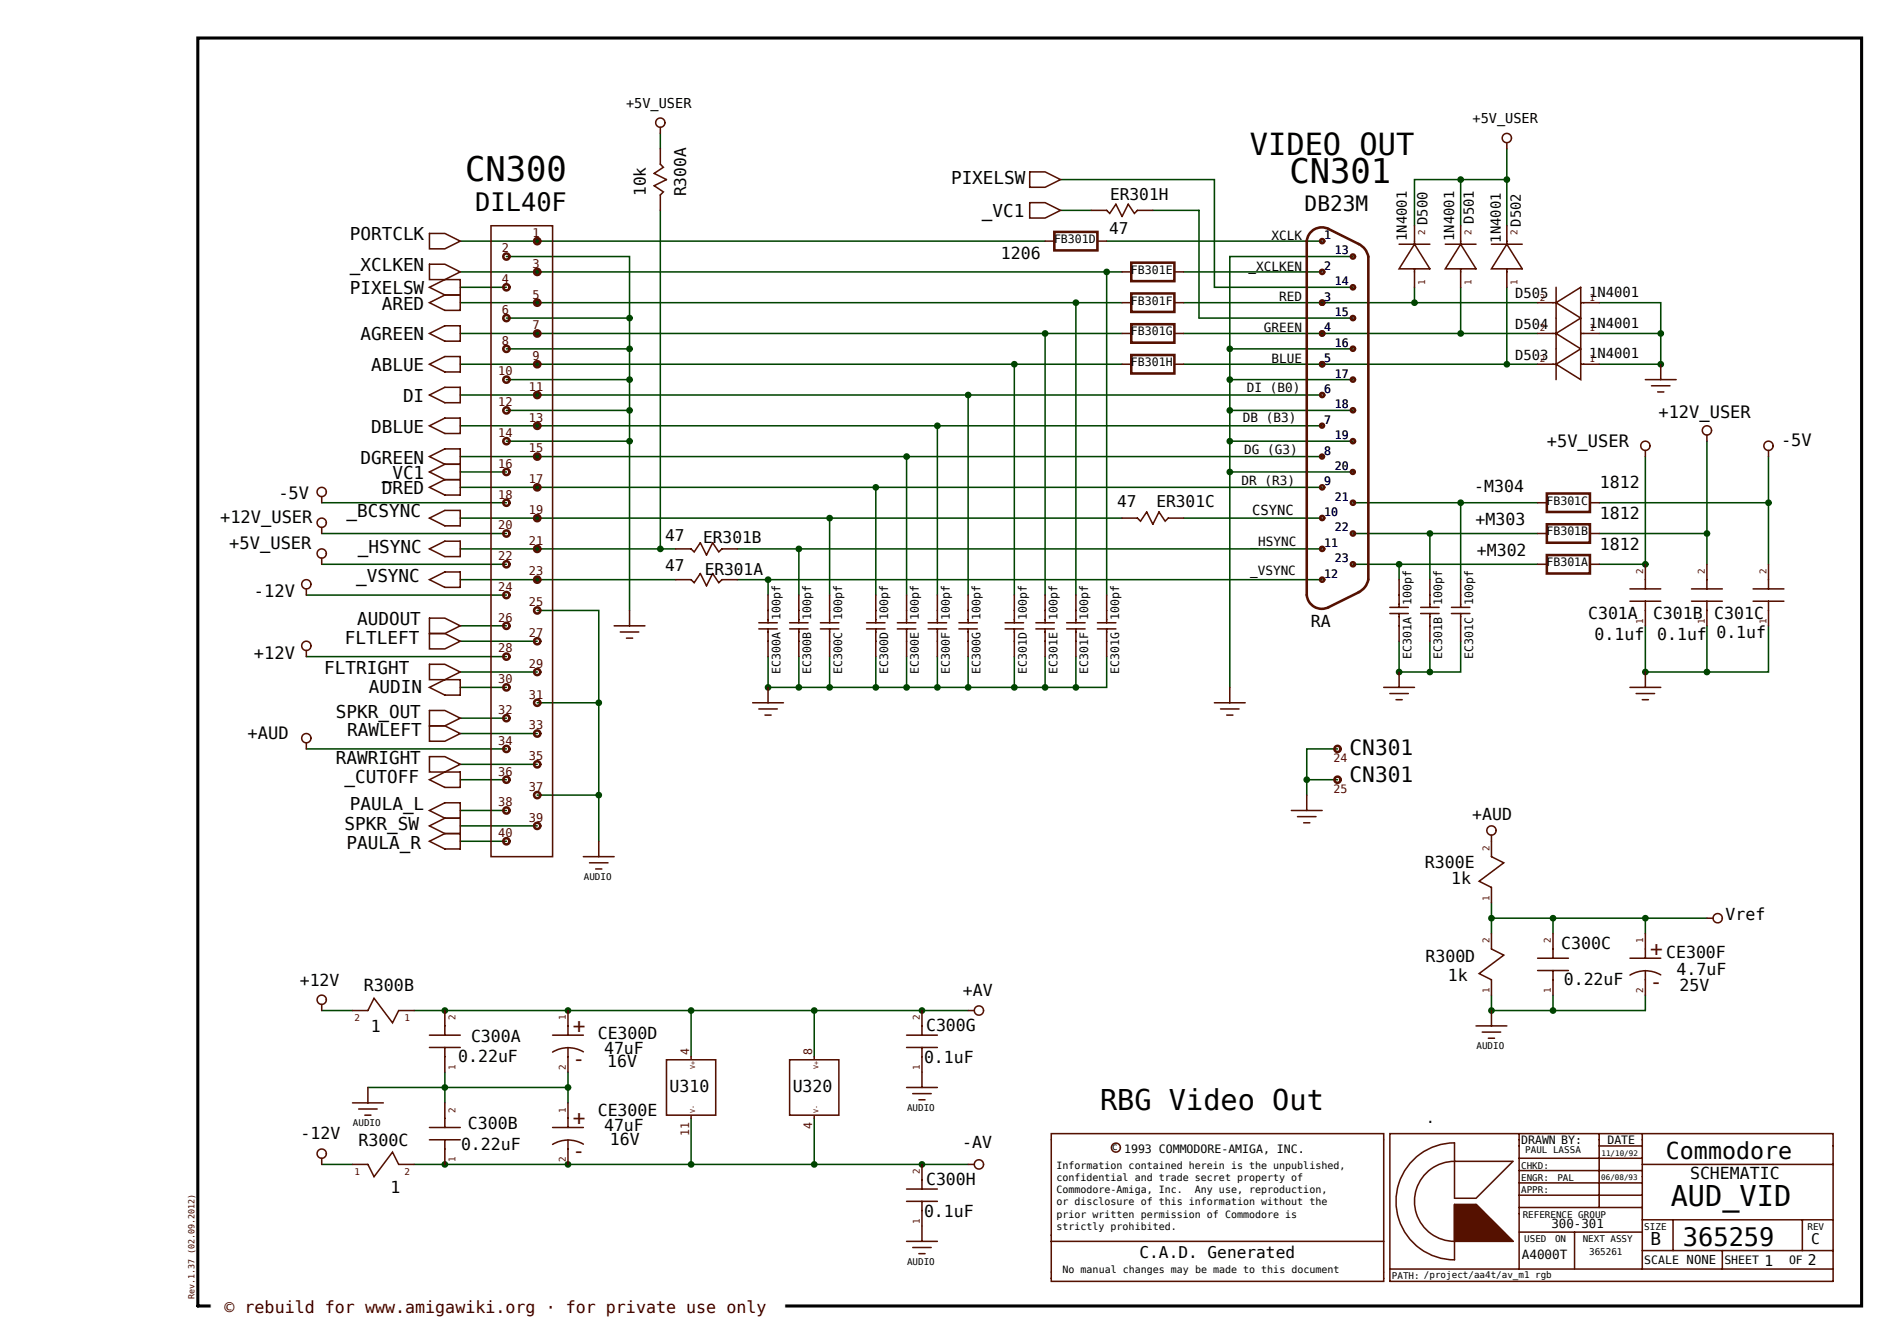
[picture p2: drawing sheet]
<svg xmlns="http://www.w3.org/2000/svg" width="420mm" height="297mm" viewBox="0 0 420 297" stroke-linecap="round" stroke-linejoin="round" font-family="sans-serif">
<path d="M43.7 8.4h367.6v280.2h-367.6z" fill="#fff" stroke="#fff" stroke-width=".23"/>
<path d="M43.7 8.4h367.6v280.2h-367.6z" fill="none" stroke="#000" stroke-width=".68"/>
<g fill="none" stroke="#040" stroke-width=".34">
<path d="M145.9 29.5v3.4M234.3 39.7h34v23.8h30.6M322.7 39.7v10.2M332.9 39.7h-20.4v10.2M332.9 32.9v17M101.7 53.3h129.2M111.9 56.7h27.2v78.2M145.9 46.5v74.8M234.3 46.5h6.8M244.5 53.3h47.6M254.7 46.5h10.2v23.8h34M298.9 56.7h-27.2v95.2"/>
<path d="M101.7 73.7h146.2M101.7 66.9h146.2M101.7 60.1h146.2M101.7 63.5h10.2M111.9 77.1h27.2M111.9 70.3h27.2M230.9 73.7v57.8M237.7 66.9v64.6M244.5 60.1v71.4M261.5 73.7h78.2M261.5 66.9h78.2M261.5 60.1h30.6"/>
<path d="M271.7 77.1h27.2M312.5 63.5v3.4M322.7 63.5v10.2M332.9 63.5v17M353.3 66.9h13.6v6.8h-13.6M366.9 73.7v6.8h-13.6M101.7 80.5h146.2M101.7 87.3h190.4M101.7 94.1h190.4M111.9 83.9h27.2M111.9 90.7h27.2M111.9 97.5h27.2"/>
<path d="M207.1 94.1v37.4M213.9 87.3v44.2M224.1 80.5v51M261.5 80.5h78.2M271.7 83.9h27.2M271.7 90.7h27.2M271.7 97.5h27.2M377.1 97.5v20.4M71.1 111.1h40.8M71.1 117.9h40.8M101.7 114.5h146.2M101.7 100.9h98.6"/>
<path d="M101.7 107.7h91.8M101.7 104.3h10.2M183.3 114.5v17M261.5 114.5h30.6M271.7 104.3h27.2M292.1 100.9h-91.8v30.6M292.1 107.7h-98.6v23.8M298.9 111.1h40.8M298.9 117.9h40.8M315.9 117.9v10.2M322.7 111.1v17M353.3 111.1h37.4v13.6"/>
<path d="M353.3 117.9h23.8v6.8M363.5 100.9v23.8h-10.2M390.7 100.9v10.2M67.7 131.5h44.2M71.1 124.7h40.8M101.7 121.3h47.6M101.7 128.1h47.6M101.7 138.3h10.2M118.7 134.9h13.6v20.4M162.9 121.3h129.2M162.9 128.1h129.2M169.7 128.1v3.4"/>
<path d="M176.5 121.3v10.2M298.9 124.7h40.8M309.1 124.7v3.4M363.5 138.3v10.2h13.6M377.1 138.3v10.2h13.6v-10.2M67.7 145.1h44.2M101.7 151.9h10.2M101.7 158.7h10.2M101.7 141.7h17M101.7 148.5h17M118.7 155.3h13.6v30.6M169.7 145.1v6.8h23.8v-6.8"/>
<path d="M176.5 145.1v6.8M183.3 145.1v6.8M200.3 145.1v6.8M207.1 145.1v6.8M213.9 145.1v6.8M224.1 145.1v6.8M230.9 145.1v6.8M237.7 145.1v6.8M244.5 145.1v6.8h-51M309.1 141.7v6.8h6.8v-6.8M322.7 141.7v6.8h-6.8M67.7 165.5h44.2"/>
<path d="M101.7 172.3h10.2M101.7 179.1h10.2M101.7 162.1h17M101.7 168.9h17M118.7 175.7h13.6M288.7 172.3h6.8M295.5 165.5h-6.8v10.2M101.7 185.9h10.2M101.7 182.5h17M329.5 199.5v3.4M329.5 219.9v3.4h34v-3.4M343.1 202.9v3.4"/>
<path d="M343.1 219.9v3.4M363.5 202.9v3.4M377.1 202.9h-47.6v3.4M71.1 223.3h6.8M91.5 223.3h122.4M98.3 236.9v6.8M125.5 236.9v6.8M152.7 223.3v10.2M179.9 223.3v10.2M71.1 257.3h6.8M81.3 240.3h44.2M91.5 257.3h122.4"/>
<path d="M152.7 247.1v10.2M179.9 247.1v10.2"/>
</g>
<g fill="#040" stroke="#040" stroke-width=".34">
<circle cx="292.1" cy="73.7" r=".57"/>
<circle cx="118.7" cy="114.5" r=".57"/>
<circle cx="230.9" cy="73.7" r=".57"/>
<circle cx="118.7" cy="80.5" r=".57"/>
<circle cx="309.1" cy="148.5" r=".57"/>
<circle cx="315.9" cy="148.5" r=".57"/>
<circle cx="118.7" cy="121.3" r=".57"/>
<circle cx="183.3" cy="114.5" r=".57"/>
<circle cx="118.7" cy="87.3" r=".57"/>
<circle cx="292.1" cy="80.5" r=".57"/>
<circle cx="118.7" cy="53.3" r=".57"/>
<circle cx="224.1" cy="80.5" r=".57"/>
<circle cx="118.7" cy="128.1" r=".57"/>
<circle cx="118.7" cy="94.1" r=".57"/>
<circle cx="176.5" cy="121.3" r=".57"/>
<circle cx="145.9" cy="121.3" r=".57"/>
<circle cx="213.9" cy="87.3" r=".57"/>
<circle cx="312.5" cy="66.9" r=".57"/>
<circle cx="332.9" cy="39.7" r=".57"/>
<circle cx="366.9" cy="80.5" r=".57"/>
<circle cx="118.7" cy="60.1" r=".57"/>
<circle cx="118.7" cy="100.9" r=".57"/>
<circle cx="118.7" cy="66.9" r=".57"/>
<circle cx="169.7" cy="128.1" r=".57"/>
<circle cx="118.7" cy="107.7" r=".57"/>
<circle cx="390.7" cy="111.1" r=".57"/>
<circle cx="322.7" cy="111.1" r=".57"/>
<circle cx="118.7" cy="73.7" r=".57"/>
<circle cx="207.1" cy="94.1" r=".57"/>
<circle cx="244.5" cy="60.1" r=".57"/>
<circle cx="193.5" cy="151.9" r=".57"/>
<circle cx="169.7" cy="151.9" r=".57"/>
<circle cx="176.5" cy="151.9" r=".57"/>
<circle cx="183.3" cy="151.9" r=".57"/>
<circle cx="200.3" cy="151.9" r=".57"/>
<circle cx="207.1" cy="151.9" r=".57"/>
<circle cx="213.9" cy="151.9" r=".57"/>
<circle cx="224.1" cy="151.9" r=".57"/>
<circle cx="230.9" cy="151.9" r=".57"/>
<circle cx="237.7" cy="151.9" r=".57"/>
<circle cx="377.1" cy="117.9" r=".57"/>
<circle cx="315.9" cy="117.9" r=".57"/>
<circle cx="200.3" cy="100.9" r=".57"/>
<circle cx="139.1" cy="70.3" r=".57"/>
<circle cx="292.1" cy="66.9" r=".57"/>
<circle cx="237.7" cy="66.9" r=".57"/>
<circle cx="329.5" cy="202.9" r=".57"/>
<circle cx="343.1" cy="202.9" r=".57"/>
<circle cx="363.5" cy="202.9" r=".57"/>
<circle cx="203.7" cy="223.3" r=".57"/>
<circle cx="98.3" cy="223.3" r=".57"/>
<circle cx="132.3" cy="175.7" r=".57"/>
<circle cx="132.3" cy="155.3" r=".57"/>
<circle cx="125.5" cy="223.3" r=".57"/>
<circle cx="152.7" cy="223.3" r=".57"/>
<circle cx="363.5" cy="148.5" r=".57"/>
<circle cx="377.1" cy="148.5" r=".57"/>
<circle cx="179.9" cy="223.3" r=".57"/>
<circle cx="288.7" cy="172.3" r=".57"/>
<circle cx="363.5" cy="124.7" r=".57"/>
<circle cx="98.3" cy="240.3" r=".57"/>
<circle cx="309.1" cy="124.7" r=".57"/>
<circle cx="125.5" cy="240.3" r=".57"/>
<circle cx="193.5" cy="107.7" r=".57"/>
<circle cx="329.5" cy="223.3" r=".57"/>
<circle cx="343.1" cy="223.3" r=".57"/>
<circle cx="98.3" cy="257.3" r=".57"/>
<circle cx="271.7" cy="83.9" r=".57"/>
<circle cx="271.7" cy="90.7" r=".57"/>
<circle cx="271.7" cy="97.5" r=".57"/>
<circle cx="271.7" cy="77.1" r=".57"/>
<circle cx="125.5" cy="257.3" r=".57"/>
<circle cx="139.1" cy="97.5" r=".57"/>
<circle cx="139.1" cy="83.9" r=".57"/>
<circle cx="139.1" cy="90.7" r=".57"/>
<circle cx="139.1" cy="77.1" r=".57"/>
<circle cx="152.7" cy="257.3" r=".57"/>
<circle cx="179.9" cy="257.3" r=".57"/>
<circle cx="203.7" cy="257.3" r=".57"/>
<circle cx="271.7" cy="104.3" r=".57"/>
<circle cx="366.9" cy="73.7" r=".57"/>
<circle cx="322.7" cy="73.7" r=".57"/>
<circle cx="322.7" cy="39.7" r=".57"/>
<circle cx="332.9" cy="80.5" r=".57"/>
</g>
<path d="M247.9 60.1h2M259.5 60.1h2" fill="none" stroke="#510" stroke-width=".34"/>
<path d="M249.9 58h9.6v4.1h-9.6z" fill="#fff" stroke="#510" stroke-width=".57"/>
<path d="M247.9 66.9h2M259.5 66.9h2" fill="none" stroke="#510" stroke-width=".34"/>
<path d="M249.9 64.8h9.6v4.1h-9.6z" fill="#fff" stroke="#510" stroke-width=".57"/>
<g fill="none" stroke="#510" stroke-width=".34">
<path d="M145.9 32.9v3.4l.7 .7-2.1 1.3 2.7 1.4-2.7 1.3 2.1 1.4-.7 .7v3.4M145.9 28.1v1.4M94.9 58.4h3.4l3.4 1.7-3.4 1.7h-3.4zM94.9 51.6h3.4l3.4 1.7-3.4 1.7h-3.4zM230.9 53.3h2M242.5 53.3h2M94.9 73.7l3.4-1.7h3.4v3.4h-3.4zM94.9 63.5l3.4-1.7h3.4v6.8h-3.4l-3.4-1.7 3.4-1.7zM98.3 65.2h3.4M94.9 94.1l3.4-1.7h3.4v3.4h-3.4zM94.9 87.3l3.4-1.7h3.4v3.4h-3.4zM94.9 80.5l3.4-1.7h3.4v3.4h-3.4z"/>
<path d="M71.1 109.7v1.4M71.1 116.5v1.4M94.9 114.5l3.4-1.7h3.4v3.4h-3.4zM98.3 102.6l-3.4-1.7 3.4-1.7h3.4v10.2h-3.4l-3.4-1.7 3.4-1.7M98.3 102.6l-3.4 1.7 3.4 1.7M98.3 106h3.4M98.3 102.6h3.4M67.7 130.1v1.4M71.1 123.3v1.4M94.9 140h3.4l3.4 1.7-3.4 1.7h-3.4zM94.9 136.6h3.4l3.4 1.7-3.4 1.7h-3.4zM94.9 128.1l3.4-1.7h3.4v3.4h-3.4z"/>
<path d="M94.9 121.3l3.4-1.7h3.4v3.4h-3.4zM135.7 138.3h6.8M137 139.7h4.1M139.1 134.9v3.4M149.3 128.1h3.4l.7 .7 1.3-2.1 1.4 2.8 1.4-2.8 1.3 2.1 .7-.7h3.4M149.3 121.3h3.4l.7 .7 1.3-2.1 1.4 2.8 1.4-2.8 1.3 2.1 .7-.7h3.4M167.7 137.6h4M167.7 139h4M169.7 131.5v6.1M169.7 139v6.1M174.5 137.6h4M174.5 139h4"/>
<path d="M176.5 131.5v6.1M176.5 139v6.1M181.3 137.6h4M181.3 139h4M183.3 131.5v6.1M183.3 139v6.1M191.5 137.6h4M191.5 139h4M193.5 131.5v6.1M193.5 139v6.1M198.3 137.6h4M198.3 139h4"/>
<path d="M200.3 131.5v6.1M200.3 139v6.1M205.1 137.6h4M205.1 139h4M207.1 131.5v6.1M207.1 139v6.1M211.9 137.6h4M211.9 139h4M213.9 131.5v6.1M213.9 139v6.1M222.1 137.6h4M222.1 139h4"/>
<path d="M224.1 131.5v6.1M224.1 139v6.1M228.9 137.6h4M228.9 139h4M230.9 131.5v6.1M230.9 139v6.1M67.7 143.7v1.4M94.9 157h3.4l3.4 1.7-3.4 1.7h-3.4zM94.9 151.9l3.4-1.7h3.4v3.4h-3.4zM94.9 146.8h3.4l3.4 1.7-3.4 1.7h-3.4zM138.4 141h1.4M166.3 155.3h6.8"/>
<path d="M167.7 156.7h4M169 158h1.4M169.7 151.9v3.4M67.7 164.1v1.4M94.9 172.3l3.4-1.7h3.4v3.4h-3.4zM94.9 167.2h3.4l3.4 1.7-3.4 1.7h-3.4zM94.9 160.4h3.4l3.4 1.7-3.4 1.7h-3.4zM98.3 180.8l-3.4-1.7 3.4-1.7h3.4v10.2h-3.4l-3.4-1.7 3.4-1.7M98.3 180.8l-3.4 1.7 3.4 1.7M98.3 184.2h3.4M98.3 180.8h3.4M128.9 189.3h6.8"/>
<path d="M130.2 190.7h4.1M131.6 192h1.4M132.3 185.9v3.4M77.9 243.7h6.8M79.2 245.1h4.1M80.6 246.4h1.4M81.3 240.3v3.4"/>
<circle cx="145.9" cy="27.1" r="1.02"/>
<circle cx="71.1" cy="115.5" r="1.02"/>
<circle cx="71.1" cy="108.7" r="1.02"/>
<circle cx="67.7" cy="129.1" r="1.02"/>
<circle cx="71.1" cy="122.3" r="1.02"/>
<circle cx="67.7" cy="142.7" r="1.02"/>
<circle cx="67.7" cy="163.1" r="1.02"/>
</g>
<path d="M232.9 51.2h9.6v4.1h-9.6z" fill="#fff" stroke="#510" stroke-width=".57"/>
<path d="M247.9 73.7h2M259.5 73.7h2M247.9 114.5h3.4l.7 .7 1.3-2.1 1.4 2.8 1.4-2.8 1.3 2.1 .7-.7h3.4M235.7 137.6h4M235.7 139h4M237.7 131.5v6.1M237.7 139v6.1M242.5 137.6h4M242.5 139h4M244.5 131.5v6.1M244.5 139v6.1" fill="none" stroke="#510" stroke-width=".34"/>
<path d="M249.9 71.6h9.6v4.1h-9.6z" fill="#fff" stroke="#510" stroke-width=".57"/>
<path d="M247.9 80.5h2M259.5 80.5h2" fill="none" stroke="#510" stroke-width=".34"/>
<path d="M249.9 78.5h9.6v4h-9.6z" fill="#fff" stroke="#510" stroke-width=".57"/>
<g fill="none" stroke="#510" stroke-width=".34">
<path d="M227.5 38h3.4l3.4 1.7-3.4 1.7h-3.4zM332.9 31.5v1.4M108.5 49.9h13.6v139.4h-13.6zM227.5 44.8h3.4l3.4 1.7-3.4 1.7h-3.4zM241.1 46.5h3.4l.7 .7 1.3-2.1 1.4 2.7 1.4-2.7 1.3 2.1 .7-.7h3.4M307.1 134.2h4.1M307.1 135.6h4.1M309.1 128.1v6.1M309.1 135.6v6.1M313.9 134.2h4.1M313.9 135.6h4.1M315.9 128.1v6.1"/>
<path d="M315.9 135.6v6.1M320.7 134.2h4.1M320.7 135.6h4.1M322.7 128.1v6.1M322.7 135.6v6.1M339.7 124.7h2.1M351.3 124.7h2M268.3 155.3h6.8M269.7 156.7h4M271 158h1.4M271.7 151.9v3.4M305.7 151.9h6.8"/>
<path d="M307.1 153.3h4.1M308.4 154.6h1.4M309.1 148.5v3.4M285.3 179.1h6.8M288.7 175.7v3.4M286.7 180.5h4M288 181.8h1.4M71.1 222v1.3M71.1 256v1.3"/>
<circle cx="332.9" cy="30.5" r="1.02"/>
<circle cx="71.1" cy="220.9" r="1.02"/>
<circle cx="71.1" cy="254.9" r="1.02"/>
</g>
<g fill="none" stroke="#510" stroke-width=".57">
<path d="M288.7 53.3v78.2M293.5 50.6l6.8 3.4M293.6 50.6a3.3 3.3 0 0 0-4.9 2.7M300.2 53.9a3.9 3.9 0 0 1 2.1 2.8M302.3 56.7v71.4M288.7 131.4a3.3 3.3 0 0 0 4.9 2.8M300.3 130.8l-6.8 3.4M302.3 128a3.9 3.9 0 0 1-2.1 2.9"/>
<circle cx="111.9" cy="56.7" r=".68"/>
<circle cx="118.7" cy="53.3" r=".68"/>
<circle cx="292.1" cy="53.3" r=".45"/>
<circle cx="298.9" cy="56.7" r=".45"/>
<circle cx="111.9" cy="70.3" r=".68"/>
<circle cx="111.9" cy="77.1" r=".68"/>
<circle cx="111.9" cy="63.5" r=".68"/>
<circle cx="118.7" cy="66.9" r=".68"/>
<circle cx="118.7" cy="73.7" r=".68"/>
<circle cx="118.7" cy="60.1" r=".68"/>
<circle cx="292.1" cy="66.9" r=".45"/>
<circle cx="292.1" cy="73.7" r=".45"/>
<circle cx="292.1" cy="60.1" r=".45"/>
<circle cx="298.9" cy="70.3" r=".45"/>
<circle cx="298.9" cy="63.5" r=".45"/>
<circle cx="298.9" cy="77.1" r=".45"/>
<circle cx="111.9" cy="83.9" r=".68"/>
<circle cx="111.9" cy="90.7" r=".68"/>
<circle cx="111.9" cy="97.5" r=".68"/>
<circle cx="118.7" cy="80.5" r=".68"/>
<circle cx="118.7" cy="87.3" r=".68"/>
<circle cx="118.7" cy="94.1" r=".68"/>
<circle cx="292.1" cy="94.1" r=".43"/>
<circle cx="292.1" cy="87.3" r=".45"/>
<circle cx="292.1" cy="80.5" r=".45"/>
<circle cx="298.9" cy="97.5" r=".45"/>
<circle cx="298.9" cy="83.9" r=".45"/>
<circle cx="298.9" cy="90.7" r=".45"/>
<circle cx="111.9" cy="117.9" r=".68"/>
<circle cx="111.9" cy="104.3" r=".68"/>
<circle cx="111.9" cy="111.1" r=".68"/>
<circle cx="118.7" cy="100.9" r=".68"/>
<circle cx="118.7" cy="107.7" r=".68"/>
<circle cx="118.7" cy="114.5" r=".68"/>
<circle cx="292.1" cy="100.9" r=".43"/>
<circle cx="292.1" cy="107.7" r=".45"/>
<circle cx="292.1" cy="114.5" r=".45"/>
<circle cx="298.9" cy="104.3" r=".43"/>
<circle cx="298.9" cy="111.1" r=".45"/>
<circle cx="298.9" cy="117.9" r=".45"/>
<circle cx="111.9" cy="131.5" r=".68"/>
<circle cx="111.9" cy="124.7" r=".68"/>
<circle cx="111.9" cy="138.3" r=".68"/>
<circle cx="118.7" cy="134.9" r=".68"/>
<circle cx="118.7" cy="121.3" r=".68"/>
<circle cx="118.7" cy="128.1" r=".68"/>
<circle cx="292.1" cy="121.3" r=".45"/>
<circle cx="292.1" cy="128.1" r=".45"/>
<circle cx="298.9" cy="124.7" r=".45"/>
<circle cx="111.9" cy="151.9" r=".68"/>
<circle cx="111.9" cy="145.1" r=".68"/>
<circle cx="111.9" cy="158.7" r=".68"/>
<circle cx="118.7" cy="148.5" r=".68"/>
<circle cx="118.7" cy="141.7" r=".68"/>
<circle cx="118.7" cy="155.3" r=".68"/>
<circle cx="111.9" cy="165.5" r=".68"/>
<circle cx="111.9" cy="172.3" r=".68"/>
<circle cx="111.9" cy="179.1" r=".68"/>
<circle cx="118.7" cy="162.1" r=".68"/>
<circle cx="118.7" cy="175.7" r=".68"/>
<circle cx="118.7" cy="168.9" r=".68"/>
<circle cx="295.5" cy="165.5" r=".68"/>
<circle cx="295.5" cy="172.3" r=".68"/>
<circle cx="111.9" cy="185.9" r=".68"/>
<circle cx="118.7" cy="182.5" r=".68"/>
</g>
<path d="M341.8 122.7h9.5v4h-9.5z" fill="#fff" stroke="#510" stroke-width=".57"/>
<path d="M339.7 117.9h2.1M351.3 117.9h2" fill="none" stroke="#510" stroke-width=".34"/>
<path d="M341.8 115.9h9.5v4h-9.5z" fill="#fff" stroke="#510" stroke-width=".57"/>
<path d="M339.7 111.1h2.1M351.3 111.1h2" fill="none" stroke="#510" stroke-width=".34"/>
<path d="M341.8 109.1h9.5v4h-9.5z" fill="#fff" stroke="#510" stroke-width=".57"/>
<g fill="none" stroke="#510" stroke-width=".34">
<path d="M363.5 99.5v1.4M377.1 96.1v1.4M360.1 132.9h6.8M360.1 130.1h6.8M363.5 124.7v5.4M363.5 132.9v5.4M373.7 132.9h6.8M373.7 130.1h6.8M377.1 124.7v5.4M377.1 132.9v5.4M360.1 151.9h6.8M361.5 153.3h4.1"/>
<path d="M362.8 154.6h1.4M363.5 148.5v3.4M77.9 223.3h3.4l1.3-2.7 4.1 5.4 1.4-2.7h3.4M94.9 231.5h6.8M94.9 228.8h6.8M98.3 223.3v5.5M98.3 231.5v5.4M122.1 228.8h6.8M125.5 223.3v5.5M125.5 231.5v5.4M128.9 232.4a6.7 6.7 0 0 0-6.8 .1M152.7 233.5v.7"/>
<path d="M77.9 257.3h3.4l1.3 2.7 4.1-5.4 1.4 2.7h3.4M94.9 251.9h6.8M94.9 249.2h6.8M98.3 243.7v5.5M98.3 251.9v5.4M122.1 249.2h6.8M125.5 243.7v5.5M125.5 251.9v5.4M128.9 252.8a6.7 6.7 0 0 0-6.8 .1M152.7 246.4v.7"/>
<circle cx="363.5" cy="98.5" r="1.02"/>
<circle cx="377.1" cy="95.1" r="1.02"/>
</g>
<path d="M147.2 234.2h10.9v12.2h-10.9z" fill="#fff" stroke="#510" stroke-width=".34"/>
<path d="M179.9 233.5v.7M179.9 246.4v.7" fill="none" stroke="#510" stroke-width=".34"/>
<path d="M174.5 234.2h10.8v12.2h-10.8z" fill="#fff" stroke="#510" stroke-width=".34"/>
<g fill="none" stroke="#510" stroke-width=".34">
<path d="M309.1 54h6.8M312.5 54l3.4 5.4h-6.8zM312.5 49.9v4.1M312.5 59.4v4.1M319.3 54h6.8M322.7 54l3.4 5.4h-6.8zM322.7 49.9v4.1M322.7 59.4v4.1M329.5 54h6.8M332.9 54l3.4 5.4h-6.8zM332.9 49.9v4.1M332.9 59.4v4.1"/>
<path d="M339.7 66.9h4.1M339.7 73.7h4.1M343.8 66.9l5.4-3.4v6.8zM343.8 73.7l5.4-3.4v6.8zM343.8 63.5v20.4M349.2 66.9h4.1M349.2 73.7h4.1M339.7 80.5h4.1M343.8 80.5l5.4-3.4v6.8zM349.2 80.5h4.1M363.5 83.9h6.8M364.9 85.3h4.1"/>
<path d="M366.2 86.6h1.4M366.9 80.5v3.4M390.7 99.5v1.4M387.3 132.9h6.8M387.3 130.1h6.8M390.7 124.7v5.4M390.7 132.9v5.4M329.5 184.5v4.8l2.7 1.4-5.4 4 2.7 1.4v3.4M329.5 206.3v3.4l2.7 1.4-5.4 4 2.7 1.4v3.4M339.7 214.5h6.8M339.7 211.7h6.8M343.1 206.3v5.4"/>
<path d="M343.1 214.5v5.4M360.1 211.7h6.8M363.5 206.3v5.4M363.5 214.5v5.4M366.9 215.4a6.7 6.7 0 0 0-6.8 .1M377.1 202.9h1.4M200.3 231.5h6.8M200.3 228.8h6.8M203.7 223.3v5.5M203.7 231.5v8.8M213.9 223.3h1.4M326.1 226.7h6.8"/>
<path d="M327.5 228.1h4.1M328.8 229.4h1.4M329.5 223.3v3.4M200.3 240.3h6.8M201.7 241.7h4M203 243h1.4M203.7 257.3v5.5M213.9 257.3h1.4M312.4 256.2a12.9 12.9 0 0 0-3 14.1 12.9 12.9 0 0 0 12 8.1v-12.2h4.7l8.2 8.1h-12.9a8.8 8.8 0 0 1-8.9-8.8 8.8 8.8 0 0 1 8.9-8.9h12.9l-8.2 8.2h-4.7v-12.2a12.9 12.9 0 0 0-9 3.6zM335.6 250.5v29.9M335.6 258.7h27.2M335.6 256h27.2"/>
<path d="M353.3 250.5v16.3M353.3 253.2h9.5M362.8 257.3h42.2M362.8 250.5v29.9M200.3 274.3h6.8M200.3 265.5h6.8M200.3 262.8h6.8M201.7 275.7h4M203 277h1.4M203.7 265.5v8.8M232.3 274.3v8.9h73.4v-32.7h-73.4v23.8h73.4M321.4 269.6h8.1"/>
<path d="M321.4 266.8h5.4M321.4 267.5h6.1M321.4 268.2h6.8M321.4 268.9h7.4M321.4 270.2h8.8M321.4 270.9h9.5M321.4 271.6h10.2M321.4 272.3h10.8M321.4 273h11.5M321.4 273.6h12.2M321.4 266.5h5.1M321.4 267.2h5.7"/>
<path d="M321.4 267.9h6.4M321.4 268.5h7.1M321.4 269.2h7.8M321.4 269.9h8.5M321.4 270.6h9.1M321.4 271.3h9.8M321.4 271.9h10.5M321.4 272.6h11.2M321.4 273.3h11.9M321.4 274h12.5M321.4 266.3h4.8M321.4 266.4h4.9"/>
<path d="M321.4 266.6h5.2M321.4 266.7h5.3M321.4 266.9h5.5M321.4 267.1h5.6M321.4 267.3h5.8M321.4 267.4h6M321.4 267.6h6.2M321.4 267.7h6.3M321.4 268h6.5M321.4 268.1h6.6M321.4 268.3h6.9M321.4 268.4h7"/>
<path d="M321.4 268.7h7.2M321.4 268.8h7.3M321.4 269h7.5M321.4 269.1h7.7M321.4 269.3h7.9M321.4 269.4h8M321.4 269.7h8.2M321.4 269.8h8.3M321.4 270h8.6M321.4 270.1h8.7M321.4 270.4h8.9M321.4 270.5h9"/>
<path d="M321.4 270.7h9.2M321.4 270.8h9.4M321.4 271h9.6M321.4 271.1h9.7M321.4 271.4h9.9M321.4 271.5h10M321.4 271.7h10.3M321.4 271.8h10.4M321.4 272.1h10.6M321.4 272.2h10.7M321.4 272.4h10.9M321.4 272.5h11.1"/>
<path d="M321.4 272.7h11.3M321.4 272.8h11.4M321.4 273.1h11.6M321.4 273.2h11.7M321.4 273.4h12M321.4 273.5h12.1M321.4 273.8h12.3M321.4 273.9h12.4M321.4 274.1h12.6M321.4 274.2h12.8M335.6 272.3h27.2M335.6 266.8h27.2"/>
<path d="M335.6 264.1h27.2M335.6 261.4h27.2M347.9 272.3v8.1M362.8 276.4h42.2M362.8 269.6h42.2M369.6 269.6v6.8M380.5 276.4v4M398.2 269.6v6.8M307.1 280.4v2.8h97.9v-32.7h-97.9v29.9h97.9"/>
<circle cx="390.7" cy="98.5" r="1.02"/>
<circle cx="329.5" cy="183.5" r="1.02"/>
<circle cx="379.5" cy="202.9" r="1.02"/>
<circle cx="216.3" cy="223.3" r="1.02"/>
<circle cx="216.3" cy="257.3" r="1.02"/>
<circle cx="246.5" cy="253.6" r=".99"/>
</g>
<path d="M46.7 286.2h126.7v4.5h-126.7z" fill="#fff" stroke="#fff" stroke-width=".23"/>
<g font-size="7.5">
<text x="102.7" y="39.9">CN300</text>
<text x="284.9" y="40.4">CN301</text>
</g>
<text font-size="6.7" x="276.1" y="34.4">VIDEO OUT</text>
<g font-size="6.3">
<text x="243.1" y="245.3">RBG Video Out</text>
<text x="369.1" y="266.6">AUD_VID</text>
</g>
<g font-size="5.6">
<text x="105" y="46.7">DIL40F</text>
<text x="371.8" y="275.3">365259</text>
</g>
<text font-size="5.2" x="368.1" y="256.2">Commodore</text>
<g font-size="4.7">
<text x="288.2" y="46.7">DB23M</text>
<text x="298.2" y="166.7">CN301</text>
<text x="298.2" y="172.8">CN301</text>
</g>
<g font-size="4.7" fill="#500">
<text x="364.6" y="211.3">+</text>
<text x="364.5" y="218.5">-</text>
<text x="126.6" y="228.3">+</text>
<text x="126.5" y="235.6">-</text>
<text x="126.6" y="248.7">+</text>
<text x="126.5" y="256">-</text>
</g>
<g font-size="3.9">
<text x="210.1" y="40.7">PIXELSW</text>
<text x="77.3" y="53.1">PORTCLK</text>
<text x="216.9" y="48">_VC1</text>
<text x="77.3" y="59.9">_XCLKEN</text>
<text x="77.3" y="65">PIXELSW</text>
<text x="84.3" y="68.4">ARED</text>
<text x="79.6" y="75.2">AGREEN</text>
<text x="82" y="82">ABLUE</text>
<text x="89" y="88.8">DI</text>
<text x="82" y="95.6">DBLUE</text>
<text x="79.6" y="102.4">DGREEN</text>
<text x="84.3" y="105.8">_VC1</text>
<text x="84.3" y="109.2">DRED</text>
<text x="76.6" y="114.3">_BCSYNC</text>
<text x="79.1" y="122.2">_HSYNC</text>
<text x="78.7" y="128.6">_VSYNC</text>
<text x="76.2" y="142.2">FLTLEFT</text>
<text x="78.9" y="138.2">AUDOUT</text>
<text x="71.6" y="149">FLTRIGHT</text>
<text x="81.5" y="153.2">AUDIN</text>
<text x="74.2" y="158.6">SPKR_OUT</text>
<text x="76.7" y="162.6">RAWLEFT</text>
<text x="74.2" y="168.8">RAWRIGHT</text>
<text x="76.1" y="172.9">_CUTOFF</text>
<text x="77.3" y="179">PAULA_L</text>
<text x="76.1" y="183.5">SPKR_SW</text>
<text x="76.6" y="187.7">PAULA_R</text>
<text x="364.7" y="275.2">B</text>
</g>
<g font-size="3.8">
<text x="366.4" y="92.4">+12V_USER</text>
<text x="341.7" y="98.7">+5V_USER</text>
<text x="393.5" y="98.6">-5V</text>
<text x="61.5" y="110.4">-5V</text>
<text x="48.6" y="115.5">+12V_USER</text>
<text x="50.7" y="121.3">+5V_USER</text>
<text x="56.1" y="132">-12V</text>
<text x="56.1" y="145.6">+12V</text>
<text x="54.7" y="163.3">+AUD</text>
</g>
<g font-size="3.7">
<text x="221.2" y="57.1">1206</text>
<text x="353.5" y="107.9">1812</text>
<text x="325.7" y="108.7">-M304</text>
<text x="326" y="116">+M303</text>
<text x="353.5" y="114.7">1812</text>
<text x="326.3" y="122.8">+M302</text>
<text x="353.5" y="121.5">1812</text>
<text x="350.9" y="136.9">C301A</text>
<text x="365.2" y="136.9">C301B</text>
<text x="378.8" y="136.9">C301C</text>
<text x="289.6" y="138.5">RA</text>
<text x="352.3" y="141.4">0.1uf</text>
<text x="366.1" y="141.4">0.1uf</text>
<text x="379.2" y="141">0.1uf</text>
<text x="325.2" y="181.3">+AUD</text>
<text x="314.8" y="191.8">R300E</text>
<text x="320.6" y="195.4">1k</text>
<text x="381.2" y="203.3">Vref</text>
<text x="344.9" y="209.7">C300C</text>
<text x="314.9" y="212.5">R300D</text>
<text x="368.1" y="211.7">CE300F</text>
<text x="370.4" y="215.4">4.7uF</text>
<text x="66.2" y="217.9">+12V</text>
<text x="80.4" y="219">R300B</text>
<text x="212.8" y="220">+AV</text>
<text x="319.9" y="216.8">1k</text>
<text x="345.5" y="217.8">0.22uF</text>
<text x="371.1" y="219.1">25V</text>
<text x="82" y="228">1</text>
<text x="204.6" y="227.8">C300G</text>
<text x="104.1" y="230.3">C300A</text>
<text x="132.1" y="229.6">CE300D</text>
<text x="133.5" y="233">47uF</text>
<text x="101.2" y="234.6">0.22uF</text>
<text x="134.2" y="235.9">16V</text>
<text x="204.2" y="234.9">0.1uF</text>
<text x="147.9" y="241.4">U310</text>
<text x="175.1" y="241.4">U320</text>
<text x="66.4" y="251.8">-12V</text>
<text x="103.4" y="249.4">C300B</text>
<text x="132.1" y="246.6">CE300E</text>
<text x="133.5" y="250">47uF</text>
<text x="79.2" y="253.2">R300C</text>
<text x="101.9" y="254.1">0.22uF</text>
<text x="134.7" y="253.1">16V</text>
<text x="212.6" y="253.7">-AV</text>
<text x="86.3" y="263.6">1</text>
<text x="204.6" y="261.8">C300H</text>
<text x="373.4" y="260.5">SCHEMATIC</text>
<text x="204.2" y="268.9">0.1uF</text>
</g>
<text font-size="3.7" fill="#300" x="49.6" y="290.1">© rebuild for www.amigawiki.org · for private use only</text>
<g font-size="3.6">
<text x="142.7" y="43.3" transform="rotate(-90 142.7 43.3)">10k</text>
<text x="151.6" y="43.4" transform="rotate(-90 151.6 43.4)">R300A</text>
<text x="245.3" y="44.3">ER301H</text>
<text x="245" y="51.6">47</text>
<text x="246.8" y="112">47</text>
<text x="255.5" y="112">ER301C</text>
<text x="147" y="119.7">47</text>
<text x="155.4" y="120">ER301B</text>
<text x="147" y="126.3">47</text>
<text x="155.7" y="127">ER301A</text>
<text x="251.8" y="277.9">C.A.D. Generated</text>
</g>
<g font-size="3.2">
<text x="400.1" y="274.8">C</text>
<text x="389.8" y="279.8">1</text>
<text x="399.4" y="279.6">2</text>
</g>
<g font-size="3.1">
<text x="310.8" y="53.2" transform="rotate(-90 310.8 53.2)">1N4001</text>
<text x="315.4" y="49.7" transform="rotate(-90 315.4 49.7)">D500</text>
<text x="321.3" y="53.2" transform="rotate(-90 321.3 53.2)">1N4001</text>
<text x="325.6" y="49.4" transform="rotate(-90 325.6 49.4)">D501</text>
<text x="331.6" y="53.6" transform="rotate(-90 331.6 53.6)">1N4001</text>
<text x="336" y="50.1" transform="rotate(-90 336 50.1)">D502</text>
<text x="334.7" y="65.9">D505</text>
<text x="351.1" y="65.6">1N4001</text>
<text x="334.7" y="72.7">D504</text>
<text x="351.1" y="72.4">1N4001</text>
<text x="334.7" y="79.5">D503</text>
<text x="351.1" y="79.2">1N4001</text>
<text x="276.7" y="113.8">CSYNC</text>
<text x="315.1" y="248.1">.</text>
</g>
<g font-size="3">
<text x="138.3" y="23.9">+5V_USER</text>
<text x="325.3" y="27.3">+5V_USER</text>
</g>
<g font-size="2.8">
<text x="280.9" y="53">XCLK</text>
<text x="275.9" y="59.8">_XCLKEN</text>
<text x="282.6" y="66.6">RED</text>
<text x="279.2" y="73.4">GREEN</text>
<text x="280.9" y="80.2">BLUE</text>
<text x="275.5" y="86.6">DI (B0)</text>
<text x="274.6" y="93.4">DB (B3)</text>
<text x="274.9" y="100.3">DG (G3)</text>
<text x="274.3" y="107.1">DR (R3)</text>
<text x="276.3" y="120.7">_HSYNC</text>
<text x="276.2" y="127">_VSYNC</text>
<text x="336.2" y="278.3">A4000T</text>
</g>
<text font-size="2.7" x="342.8" y="271.3">300-301</text>
<g font-size="2.6" fill="#500">
<text x="117.7" y="52.4">1</text>
<text x="292.6" y="52.8">1</text>
<text x="110.9" y="55.8">2</text>
<text x="117.7" y="59.2">3</text>
<text x="292.6" y="59.6">2</text>
<text x="294.9" y="56.2">13</text>
<text x="110.9" y="62.6">4</text>
<text x="117.7" y="66">5</text>
<text x="294.9" y="63">14</text>
<text x="110.9" y="69.4">6</text>
<text x="292.6" y="66.4">3</text>
<text x="294.9" y="69.8">15</text>
<text x="110.9" y="76.2">8</text>
<text x="117.7" y="72.8">7</text>
<text x="292.6" y="73.2">4</text>
<text x="294.9" y="76.6">16</text>
<text x="110.1" y="83">10</text>
<text x="117.7" y="79.6">9</text>
<text x="292.6" y="80">5</text>
<text x="294.9" y="83.4">17</text>
<text x="110.1" y="89.8">12</text>
<text x="116.9" y="86.4">11</text>
<text x="292.6" y="86.8">6</text>
<text x="116.9" y="93.2">13</text>
<text x="292.6" y="93.6">7</text>
<text x="294.9" y="90.2">18</text>
<text x="110.1" y="96.6">14</text>
<text x="116.9" y="100">15</text>
<text x="292.6" y="100.4">8</text>
<text x="294.9" y="97">19</text>
<text x="110.1" y="103.4">16</text>
<text x="116.9" y="106.8">17</text>
<text x="292.6" y="107.2">9</text>
<text x="294.9" y="103.8">20</text>
<text x="110.1" y="110.2">18</text>
<text x="116.9" y="113.6">19</text>
<text x="294.9" y="110.6">21</text>
<text x="110.1" y="117">20</text>
<text x="292.6" y="114">10</text>
<text x="294.9" y="117.4">22</text>
<text x="110.1" y="123.8">22</text>
<text x="116.9" y="120.4">21</text>
<text x="292.6" y="120.8">11</text>
<text x="294.9" y="124.2">23</text>
<text x="110.1" y="130.6">24</text>
<text x="116.9" y="127.2">23</text>
<text x="292.6" y="127.6">12</text>
<text x="110.1" y="137.4">26</text>
<text x="116.9" y="134">25</text>
<text x="116.9" y="140.8">27</text>
<text x="110.1" y="144.2">28</text>
<text x="116.9" y="147.6">29</text>
<text x="110.1" y="151">30</text>
<text x="116.9" y="154.4">31</text>
<text x="110.1" y="157.8">32</text>
<text x="116.9" y="161.2">33</text>
<text x="110.1" y="164.6">34</text>
<text x="116.9" y="168">35</text>
<text x="110.1" y="171.4">36</text>
<text x="294.6" y="168.4">24</text>
<text x="110.1" y="178.2">38</text>
<text x="116.9" y="174.8">37</text>
<text x="294.6" y="175.3">25</text>
<text x="110.1" y="185">40</text>
<text x="116.9" y="181.6">39</text>
<text x="152.2" y="233.1" transform="rotate(-90 152.2 233.1)">4</text>
<text x="179.4" y="233.1" transform="rotate(-90 179.4 233.1)">8</text>
<text x="152.2" y="251.1" transform="rotate(-90 152.2 251.1)">11</text>
<text x="179.4" y="249.6" transform="rotate(-90 179.4 249.6)">4</text>
</g>
<g font-size="2.6">
<text x="232.9" y="53.7">FB301D</text>
<text x="249.9" y="60.5">FB301E</text>
<text x="249.9" y="67.3">FB301F</text>
<text x="249.9" y="74.1">FB301G</text>
<text x="249.9" y="80.9">FB301H</text>
<text x="341.7" y="111.5">FB301C</text>
<text x="341.7" y="118.3">FB301B</text>
<text x="341.7" y="125.1">FB301A</text>
<text x="172.4" y="137" transform="rotate(-90 172.4 137)">100pf</text>
<text x="179.2" y="137" transform="rotate(-90 179.2 137)">100pf</text>
<text x="186" y="137" transform="rotate(-90 186 137)">100pf</text>
<text x="196.2" y="137" transform="rotate(-90 196.2 137)">100pf</text>
<text x="203" y="137" transform="rotate(-90 203 137)">100pf</text>
<text x="209.8" y="137" transform="rotate(-90 209.8 137)">100pf</text>
<text x="216.6" y="137" transform="rotate(-90 216.6 137)">100pf</text>
<text x="226.8" y="137" transform="rotate(-90 226.8 137)">100pf</text>
<text x="233.6" y="137" transform="rotate(-90 233.6 137)">100pf</text>
<text x="240.4" y="137" transform="rotate(-90 240.4 137)">100pf</text>
<text x="247.2" y="137" transform="rotate(-90 247.2 137)">100pf</text>
<text x="311.9" y="133.6" transform="rotate(-90 311.9 133.6)">100pf</text>
<text x="318.7" y="133.6" transform="rotate(-90 318.7 133.6)">100pf</text>
<text x="325.5" y="133.6" transform="rotate(-90 325.5 133.6)">100pf</text>
<text x="172.4" y="148.9" transform="rotate(-90 172.4 148.9)">EC300A</text>
<text x="179.2" y="148.9" transform="rotate(-90 179.2 148.9)">EC300B</text>
<text x="186" y="148.9" transform="rotate(-90 186 148.9)">EC300C</text>
<text x="196.2" y="148.9" transform="rotate(-90 196.2 148.9)">EC300D</text>
<text x="203" y="148.9" transform="rotate(-90 203 148.9)">EC300E</text>
<text x="209.8" y="148.9" transform="rotate(-90 209.8 148.9)">EC300F</text>
<text x="216.6" y="148.9" transform="rotate(-90 216.6 148.9)">EC300G</text>
<text x="226.8" y="148.9" transform="rotate(-90 226.8 148.9)">EC301D</text>
<text x="233.6" y="148.9" transform="rotate(-90 233.6 148.9)">EC301E</text>
<text x="240.4" y="148.9" transform="rotate(-90 240.4 148.9)">EC301F</text>
<text x="247.2" y="148.9" transform="rotate(-90 247.2 148.9)">EC301G</text>
<text x="311.9" y="145.5" transform="rotate(-90 311.9 145.5)">EC301A</text>
<text x="318.7" y="145.5" transform="rotate(-90 318.7 145.5)">EC301B</text>
<text x="325.5" y="145.5" transform="rotate(-90 325.5 145.5)">EC301C</text>
<text x="248.4" y="254.8">1993 COMMODORE-AMIGA, INC.</text>
<text x="336.1" y="252.8">DRAWN BY:</text>
<text x="355.1" y="252.8">DATE</text>
<text x="363.3" y="279.3">SCALE NONE</text>
<text x="381" y="279.3">SHEET</text>
<text x="395.3" y="279.3">OF</text>
</g>
<g font-size="2.2">
<text x="245.7" y="254.1">c</text>
<text x="233.4" y="258.2">Information contained herein is the unpublished,</text>
<text x="233.4" y="260.9">confidential and trade secret property of</text>
<text x="233.4" y="263.7">Commodore-Amiga, Inc.</text>
<text x="264" y="263.7">Any use, reproduction,</text>
<text x="233.4" y="266.4">or disclosure of this information without the</text>
<text x="233.4" y="269.1">prior written permission of Commodore is</text>
<text x="233.4" y="271.8">strictly prohibited.</text>
<text x="234.8" y="281.3">No manual changes may be made to this document</text>
</g>
<g font-size="2" fill="#500">
<text x="314.9" y="52" transform="rotate(-90 314.9 52)">2</text>
<text x="325.1" y="52" transform="rotate(-90 325.1 52)">2</text>
<text x="335.3" y="52" transform="rotate(-90 335.3 52)">2</text>
<text x="314.9" y="63" transform="rotate(-90 314.9 63)">1</text>
<text x="325.1" y="63" transform="rotate(-90 325.1 63)">1</text>
<text x="335.3" y="63" transform="rotate(-90 335.3 63)">1</text>
<text x="340.2" y="66.4">2</text>
<text x="351.2" y="66.4">1</text>
<text x="340.2" y="73.2">2</text>
<text x="351.2" y="73.2">1</text>
<text x="340.2" y="80">2</text>
<text x="351.2" y="80">1</text>
<text x="363.1" y="126.8" transform="rotate(-90 363.1 126.8)">2</text>
<text x="376.7" y="126.8" transform="rotate(-90 376.7 126.8)">2</text>
<text x="390.3" y="126.8" transform="rotate(-90 390.3 126.8)">2</text>
<text x="363.1" y="137.8" transform="rotate(-90 363.1 137.8)">1</text>
<text x="376.7" y="137.8" transform="rotate(-90 376.7 137.8)">1</text>
<text x="390.3" y="137.8" transform="rotate(-90 390.3 137.8)">1</text>
<text x="329.1" y="188" transform="rotate(-90 329.1 188)">2</text>
<text x="329.1" y="199.1" transform="rotate(-90 329.1 199.1)">1</text>
<text x="329.1" y="208.4" transform="rotate(-90 329.1 208.4)">2</text>
<text x="342.7" y="208.4" transform="rotate(-90 342.7 208.4)">2</text>
<text x="363.1" y="208.4" transform="rotate(-90 363.1 208.4)">1</text>
<text x="329.1" y="219.5" transform="rotate(-90 329.1 219.5)">1</text>
<text x="342.7" y="219.5" transform="rotate(-90 342.7 219.5)">1</text>
<text x="363.1" y="219.5" transform="rotate(-90 363.1 219.5)">2</text>
<text x="78.3" y="225.7">2</text>
<text x="89.3" y="225.7">1</text>
<text x="100.7" y="225.4" transform="rotate(-90 100.7 225.4)">2</text>
<text x="125" y="225.4" transform="rotate(-90 125 225.4)">1</text>
<text x="203.2" y="225.4" transform="rotate(-90 203.2 225.4)">2</text>
<text x="100.7" y="236.5" transform="rotate(-90 100.7 236.5)">1</text>
<text x="125" y="236.5" transform="rotate(-90 125 236.5)">2</text>
<text x="203.2" y="236.5" transform="rotate(-90 203.2 236.5)">1</text>
<text x="100.7" y="245.8" transform="rotate(-90 100.7 245.8)">2</text>
<text x="125" y="245.8" transform="rotate(-90 125 245.8)">1</text>
<text x="100.7" y="256.9" transform="rotate(-90 100.7 256.9)">1</text>
<text x="125" y="256.9" transform="rotate(-90 125 256.9)">2</text>
<text x="78.3" y="259.7">1</text>
<text x="89.3" y="259.7">2</text>
<text x="203.2" y="259.5" transform="rotate(-90 203.2 259.5)">2</text>
<text x="203.2" y="270.5" transform="rotate(-90 203.2 270.5)">1</text>
</g>
<g font-size="2">
<text x="129" y="194.5">AUDIO</text>
<text x="326.2" y="231.9">AUDIO</text>
<text x="200.4" y="245.5">AUDIO</text>
<text x="78" y="248.9">AUDIO</text>
<text x="337" y="254.9">PAUL LASSA</text>
<text x="336.1" y="263.7">APPR:</text>
<text x="336.1" y="260.9">ENGR:</text>
<text x="336.1" y="258.2">CHKD:</text>
<text x="344.1" y="261">PAL</text>
<text x="336.4" y="269.1">REFERENCE GROUP</text>
<text x="336.8" y="274.5">USED</text>
<text x="343.6" y="274.5">ON</text>
<text x="349.7" y="274.5">NEXT ASSY</text>
<text x="363.3" y="271.8">SIZE</text>
<text x="399.3" y="271.8">REV</text>
<text x="200.4" y="279.5">AUDIO</text>
<text x="351.1" y="277.4">365261</text>
<text x="307.5" y="282.7">PATH: /project/aa4t/av_m1 rgb</text>
</g>
<text font-size="1.8" fill="#300" x="43" y="287.1" transform="rotate(-90 43 287.1)">Rev.1.37 (02.09.2012)</text>
<g font-size="1.7">
<text x="353.8" y="255.4">11/10/92</text>
<text x="353.8" y="260.7">06/08/93</text>
</g>
<g font-size="1.5" fill="#500">
<text x="153.6" y="236.2" transform="rotate(-90 153.6 236.2)">V+</text>
<text x="180.8" y="236.2" transform="rotate(-90 180.8 236.2)">V+</text>
<text x="153.6" y="246" transform="rotate(-90 153.6 246)">V-</text>
<text x="180.8" y="246" transform="rotate(-90 180.8 246)">V-</text>
</g>
</svg>
